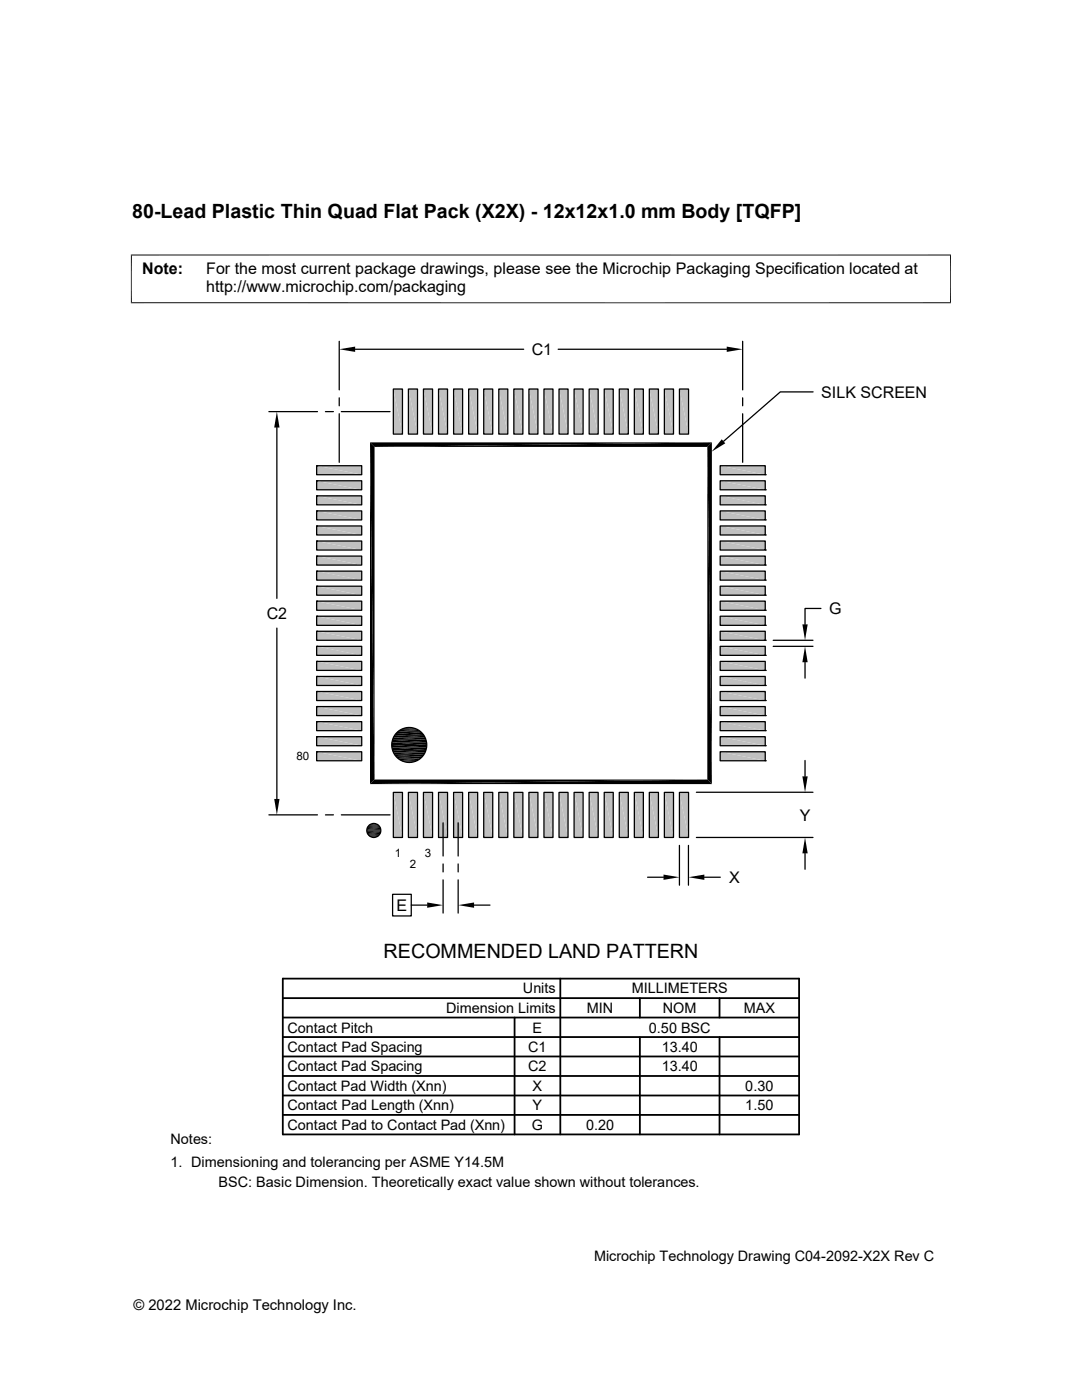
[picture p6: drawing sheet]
<svg xmlns="http://www.w3.org/2000/svg" width="216mm" height="279mm" viewBox="0 0 216 279" stroke-linecap="round" stroke-linejoin="round" font-family="sans-serif">
<g fill="#c0c0c0">
<path d="M135.6 77.6l1.8 9h-1.8z"/>
<path d="M135.6 77.6h1.8v9z"/>
<path d="M132.6 77.6l1.8 9h-1.8z"/>
<path d="M132.6 77.6h1.8v9z"/>
<path d="M129.6 77.6l1.8 9h-1.8z"/>
<path d="M129.6 77.6h1.8v9z"/>
<path d="M126.6 77.6l1.8 9h-1.8z"/>
<path d="M126.6 77.6h1.8v9z"/>
<path d="M123.6 77.6l1.8 9h-1.8z"/>
<path d="M123.6 77.6h1.8v9z"/>
<path d="M120.6 77.6l1.8 9h-1.8z"/>
<path d="M120.6 77.6h1.8v9z"/>
<path d="M117.6 77.6l1.8 9h-1.8z"/>
<path d="M117.6 77.6h1.8v9z"/>
<path d="M114.6 77.6l1.8 9h-1.8z"/>
<path d="M114.6 77.6h1.8v9z"/>
<path d="M111.5 77.6l1.8 9h-1.8z"/>
<path d="M111.5 77.6h1.8v9z"/>
<path d="M108.5 77.6l1.8 9h-1.8z"/>
<path d="M108.5 77.6h1.8v9z"/>
<path d="M105.5 77.6l1.8 9h-1.8z"/>
<path d="M105.5 77.6h1.8v9z"/>
<path d="M102.5 77.6l1.8 9h-1.8z"/>
<path d="M102.5 77.6h1.8v9z"/>
<path d="M99.5 77.6l1.8 9h-1.8z"/>
<path d="M99.5 77.6h1.8v9z"/>
<path d="M96.5 77.6l1.8 9h-1.8z"/>
<path d="M96.5 77.6h1.8v9z"/>
<path d="M93.5 77.6l1.8 9h-1.8z"/>
<path d="M93.5 77.6h1.8v9z"/>
<path d="M90.5 77.6l1.8 9h-1.8z"/>
<path d="M90.5 77.6h1.8v9z"/>
<path d="M87.5 77.6l1.8 9h-1.8z"/>
<path d="M87.5 77.6h1.8v9z"/>
<path d="M84.5 77.6l1.8 9h-1.8z"/>
<path d="M84.5 77.6h1.8v9z"/>
<path d="M81.5 77.6l1.8 9h-1.8z"/>
<path d="M81.5 77.6h1.8v9z"/>
<path d="M78.5 77.6l1.8 9h-1.8z"/>
<path d="M78.5 77.6h1.8v9z"/>
<path d="M143.7 92.9l9 1.8h-9z"/>
<path d="M143.7 92.9h9v1.8z"/>
<path d="M63.2 92.9l9 1.8h-9z"/>
<path d="M63.2 92.9h9v1.8z"/>
<path d="M143.7 95.9l9 1.8h-9z"/>
<path d="M143.7 95.9h9v1.8z"/>
<path d="M63.2 95.9l9 1.8h-9z"/>
<path d="M63.2 95.9h9v1.8z"/>
<path d="M143.7 99l9 1.8h-9z"/>
<path d="M143.7 99h9v1.8z"/>
<path d="M63.2 99l9 1.8h-9z"/>
<path d="M63.2 99h9v1.8z"/>
<path d="M143.7 102l9 1.8h-9z"/>
<path d="M143.7 102h9v1.8z"/>
<path d="M63.2 102l9 1.8h-9z"/>
<path d="M63.2 102h9v1.8z"/>
<path d="M143.7 105l9 1.8h-9z"/>
<path d="M143.7 105h9v1.8z"/>
<path d="M63.2 105l9 1.8h-9z"/>
<path d="M63.2 105h9v1.8z"/>
<path d="M143.7 108l9 1.8h-9z"/>
<path d="M143.7 108h9v1.8z"/>
<path d="M63.2 108l9 1.8h-9z"/>
<path d="M63.2 108h9v1.8z"/>
<path d="M143.7 111l9 1.8h-9z"/>
<path d="M143.7 111h9v1.8z"/>
<path d="M63.2 111l9 1.8h-9z"/>
<path d="M63.2 111h9v1.8z"/>
<path d="M143.7 114l9 1.8h-9z"/>
<path d="M143.7 114h9v1.8z"/>
<path d="M63.2 114l9 1.8h-9z"/>
<path d="M63.2 114h9v1.8z"/>
<path d="M143.7 117l9 1.8h-9z"/>
<path d="M143.7 117h9v1.8z"/>
<path d="M63.2 117l9 1.8h-9z"/>
<path d="M63.2 117h9v1.8z"/>
<path d="M143.7 120l9 1.8h-9z"/>
<path d="M143.7 120h9v1.8z"/>
<path d="M63.2 120l9 1.8h-9z"/>
<path d="M63.2 120h9v1.8z"/>
<path d="M143.7 123l9 1.8h-9z"/>
<path d="M143.7 123h9v1.8z"/>
<path d="M63.2 123l9 1.8h-9z"/>
<path d="M63.2 123h9v1.8z"/>
<path d="M143.7 126l9 1.8h-9z"/>
<path d="M143.7 126h9v1.8z"/>
<path d="M63.2 126l9 1.8h-9z"/>
<path d="M63.2 126h9v1.8z"/>
<path d="M143.7 129l9 1.8h-9z"/>
<path d="M143.7 129h9v1.8z"/>
<path d="M63.2 129l9 1.8h-9z"/>
<path d="M63.2 129h9v1.8z"/>
<path d="M143.7 132l9 1.8h-9z"/>
<path d="M143.7 132h9v1.8z"/>
<path d="M63.2 132l9 1.8h-9z"/>
<path d="M63.2 132h9v1.8z"/>
<path d="M143.7 135l9 1.8h-9z"/>
<path d="M143.7 135h9v1.8z"/>
<path d="M63.2 135l9 1.8h-9z"/>
<path d="M63.2 135h9v1.8z"/>
<path d="M143.7 138l9 1.8h-9z"/>
<path d="M143.7 138h9v1.8z"/>
<path d="M63.2 138l9 1.8h-9z"/>
<path d="M63.2 138h9v1.8z"/>
<path d="M143.7 141l9 1.8h-9z"/>
<path d="M143.7 141h9v1.8z"/>
<path d="M63.2 141l9 1.8h-9z"/>
<path d="M63.2 141h9v1.8z"/>
<path d="M143.7 144l9 1.8h-9z"/>
<path d="M143.7 144h9v1.8z"/>
<path d="M63.2 144l9 1.8h-9z"/>
<path d="M63.2 144h9v1.8z"/>
<path d="M143.7 147l9 1.8h-9z"/>
<path d="M143.7 147h9v1.8z"/>
<path d="M63.2 147l9 1.8h-9z"/>
<path d="M63.2 147h9v1.8z"/>
<path d="M143.7 150l9 1.8h-9z"/>
<path d="M143.7 150h9v1.8z"/>
<path d="M63.2 150l9 1.8h-9z"/>
<path d="M63.2 150h9v1.8z"/>
<path d="M135.6 158.1l1.8 9h-1.8z"/>
<path d="M135.6 158.1h1.8v9z"/>
<path d="M132.6 158.1l1.8 9h-1.8z"/>
<path d="M132.6 158.1h1.8v9z"/>
<path d="M129.6 158.1l1.8 9h-1.8z"/>
<path d="M129.6 158.1h1.8v9z"/>
<path d="M126.6 158.1l1.8 9h-1.8z"/>
<path d="M126.6 158.1h1.8v9z"/>
<path d="M123.6 158.1l1.8 9h-1.8z"/>
<path d="M123.6 158.1h1.8v9z"/>
<path d="M120.6 158.1l1.8 9h-1.8z"/>
<path d="M120.6 158.1h1.8v9z"/>
<path d="M117.6 158.1l1.8 9h-1.8z"/>
<path d="M117.6 158.1h1.8v9z"/>
<path d="M114.6 158.1l1.8 9h-1.8z"/>
<path d="M114.6 158.1h1.8v9z"/>
<path d="M111.5 158.1l1.8 9h-1.8z"/>
<path d="M111.5 158.1h1.8v9z"/>
<path d="M108.5 158.1l1.8 9h-1.8z"/>
<path d="M108.5 158.1h1.8v9z"/>
<path d="M105.5 158.1l1.8 9h-1.8z"/>
<path d="M105.5 158.1h1.8v9z"/>
<path d="M102.5 158.1l1.8 9h-1.8z"/>
<path d="M102.5 158.1h1.8v9z"/>
<path d="M99.5 158.1l1.8 9h-1.8z"/>
<path d="M99.5 158.1h1.8v9z"/>
<path d="M96.5 158.1l1.8 9h-1.8z"/>
<path d="M96.5 158.1h1.8v9z"/>
<path d="M93.5 158.1l1.8 9h-1.8z"/>
<path d="M93.5 158.1h1.8v9z"/>
<path d="M90.5 158.1l1.8 9h-1.8z"/>
<path d="M90.5 158.1h1.8v9z"/>
<path d="M87.5 158.1l1.8 9h-1.8z"/>
<path d="M87.5 158.1h1.8v9z"/>
<path d="M84.5 158.1l1.8 9h-1.8z"/>
<path d="M84.5 158.1h1.8v9z"/>
<path d="M81.5 158.1l1.8 9h-1.8z"/>
<path d="M81.5 158.1h1.8v9z"/>
<path d="M78.5 158.1l1.8 9h-1.8z"/>
<path d="M78.5 158.1h1.8v9z"/>
</g>
<g fill="none" stroke="#000" stroke-width=".25">
<path d="M67.7 68.1v9.7M67.7 79.4v1.6M70.9 69.7h33.6M78.5 77.6h1.8v9h-1.8zM81.5 77.6h1.8v9h-1.8zM84.5 77.6h1.8v9h-1.8zM87.5 77.6h1.8v9h-1.8zM90.5 77.6h1.8v9h-1.8zM93.5 77.6h1.8v9h-1.8zM96.5 77.6h1.8v9h-1.8zM99.5 77.6h1.8v9h-1.8zM102.5 77.6h1.8v9h-1.8z"/>
<path d="M105.5 77.6h1.8v9h-1.8zM108.5 77.6h1.8v9h-1.8zM111.4 69.7h33.6M111.5 77.6h1.8v9h-1.8zM114.6 77.6h1.8v9h-1.8zM117.6 77.6h1.8v9h-1.8zM120.6 77.6h1.8v9h-1.8zM123.6 77.6h1.8v9h-1.8zM126.6 77.6h1.8v9h-1.8zM129.6 77.6h1.8v9h-1.8zM132.6 77.6h1.8v9h-1.8zM135.6 77.6h1.8v9h-1.8z"/>
<path d="M148.2 68.1v9.7M148.2 79.4v1.6M162.2 78.2h-6.5l-11.3 9.9M53.7 82.1h9.7M55.2 85.3v34.1M63.2 92.9h9v1.8h-9zM63.2 92.9h.1M63.2 95.9h9v1.8h-9zM63.2 95.9h.1M63.2 99h9v1.8h-9zM63.2 99h.1M64.9 82.1h1.6"/>
<path d="M67.7 82.6v9.7M68.1 82.1h9.7M143.7 99h9v1.8h-9zM143.7 95.9h9v1.8h-9zM143.7 92.9h9v1.8h-9zM148.2 82.6v9.7M152.7 97.7h.1M152.7 94.7h.1M63.2 102h9v1.8h-9zM63.2 102h.1M63.2 105h9v1.8h-9zM63.2 105h.1"/>
<path d="M63.2 108h9v1.8h-9zM63.2 108h.1M63.2 111h9v1.8h-9zM63.2 111h.1M63.2 114h9v1.8h-9zM63.2 114h.1M63.2 117h9v1.8h-9zM63.2 117h.1M63.2 120h9v1.8h-9zM63.2 120h.1M143.7 120h9v1.8h-9zM143.7 117h9v1.8h-9z"/>
<path d="M143.7 114h9v1.8h-9zM143.7 111h9v1.8h-9zM143.7 108h9v1.8h-9zM143.7 105h9v1.8h-9zM143.7 102h9v1.8h-9zM152.7 118.8h.1M152.7 115.8h.1M152.7 112.8h.1M152.7 109.8h.1M152.7 106.8h.1M152.7 103.8h.1M152.7 100.8h.1"/>
<path d="M55.2 125.3v34.1M63.2 123h9v1.8h-9zM63.2 123h.1M63.2 126h9v1.8h-9zM63.2 126h.1M63.2 129h9v1.8h-9zM63.2 129h.1M63.2 132h9v1.8h-9zM63.2 132h.1M63.2 135h9v1.8h-9zM63.2 135h.1M63.2 138h9v1.8h-9z"/>
<path d="M63.2 138h.1M143.7 138h9v1.8h-9zM143.7 135h9v1.8h-9zM143.7 132h9v1.8h-9zM143.7 129h9v1.8h-9zM143.7 126h9v1.8h-9zM143.7 123h9v1.8h-9zM152.7 139.8h.1M152.7 136.8h.1M152.7 133.8h.1M152.7 130.8h.1M152.7 127.8h.1"/>
<path d="M152.7 124.8h.1M152.7 121.8h.1M154.3 129h7.9M154.3 127.8h7.9M160.6 132.2v3.1M163.8 121.4h-3.2v3.2M63.2 141h9v1.8h-9zM63.2 141h.1M63.2 144h9v1.8h-9zM63.2 144h.1M63.2 147h9v1.8h-9zM63.2 147h.1"/>
<path d="M63.2 150h9v1.8h-9zM63.2 150h.1M78.5 158.1h1.8v9h-1.8zM81.5 158.1h1.8v9h-1.8zM84.5 158.1h1.8v9h-1.8zM87.5 158.1h1.8v9h-1.8zM90.5 158.1h1.8v9h-1.8zM93.5 158.1h1.8v9h-1.8zM96.5 158.1h1.8v9h-1.8zM99.5 158.1h1.8v9h-1.8zM102.5 158.1h1.8v9h-1.8zM105.5 158.1h1.8v9h-1.8z"/>
<path d="M108.5 158.1h1.8v9h-1.8zM111.5 158.1h1.8v9h-1.8zM114.6 158.1h1.8v9h-1.8zM117.6 158.1h1.8v9h-1.8zM120.6 158.1h1.8v9h-1.8zM123.6 158.1h1.8v9h-1.8zM126.6 158.1h1.8v9h-1.8zM129.6 158.1h1.8v9h-1.8zM132.6 158.1h1.8v9h-1.8zM135.6 158.1h1.8v9h-1.8zM139 158.1h23.2M143.7 150h9v1.8h-9z"/>
<path d="M143.7 147h9v1.8h-9zM143.7 144h9v1.8h-9zM143.7 141h9v1.8h-9zM152.7 151.8h.1M152.7 148.8h.1M152.7 145.8h.1M152.7 142.8h.1M160.6 151.8v3.1M53.7 162.6h9.7M64.9 162.6h1.6M68.1 162.6h9.7M73.2 165.6h2.8"/>
<path d="M73.2 165.4h2.8M78.3 178.5h3.8v4.3h-3.8zM88.4 164.2v6.6M88.4 172.4v1.6M88.4 175.6v6.6M91.4 164.2v6.6M91.4 172.4v1.6M91.4 175.6v6.6M129.2 175.1h3.2M135.6 168.7v8M137.4 168.7v8M139 167.1h23.2"/>
<path d="M140.5 175.1h3.2M160.6 170.3v3.2M82.1 180.6h3.1M94.6 180.6h3.2"/>
<circle cx="81.7" cy="148.7" r="3.5"/>
<circle cx="74.6" cy="165.7" r="1.4"/>
</g>
<g fill="#000">
<path d="M67.7 69.7l3.2-.5v1zM145 69.2l3.2 .5-3.2 .5zM55.2 82.1l.6 3.2h-1.1zM73.8 88.3l.9 67.3-.9 .9zM73.8 88.3l.9 .9v66.4zM74.7 89.2l67.3-.9-.9 .9zM73.8 88.3h68.2l-67.3 .9zM144 87.7l.7 .8-2.7 1.6zM160.6 129l.6 3.2h-1.1zM160.1 124.6h1.1l-.6 3.2zM54.7 159.4h1.1l-.6 3.2zM73.8 156.5l67.3-.9 .9 .9z"/>
<path d="M73.8 156.5l.9-.9h66.4zM78.1 148.7l7 .5h-6.9zM78.1 148.7h7.1l-.1 .5zM78.2 148.1l7 .6h-7.1zM78.2 148.1h6.9l.1 .6zM78.2 149.2l6.8 .5h-6.7zM78.2 149.2h6.9l-.1 .5zM78.3 147.6l6.8 .5h-6.9zM78.3 147.6h6.7l.1 .5zM78.3 149.7l6.5 .5h-6.3zM78.3 149.7h6.7l-.2 .5zM78.5 147.2l6.5 .4h-6.7z"/>
<path d="M78.5 147.2h6.3l.2 .4zM78.5 150.2l6 .4h-5.7zM78.5 150.2h6.3l-.3 .4zM80.9 152.1h1zM80.9 152.1h1.5zM80.9 145.3h1.5zM81.4 145.2l1 .1zM141.1 89.2l.9 67.3-.9-.9zM142 88.3v68.2l-.9-67.3zM160.1 154.9h1.1l-.6 3.2zM73.6 166.7l1.8 .2h-1.7zM73.7 164.6h1.7l.2 .2z"/>
<path d="M73.7 166.9l1.5 .1h-1.2zM73.7 166.9h1.7l-.2 .1zM73.7 164.6l.3-.1 1.4 .1zM74 164.5h1.2l.2 .1zM74 167l1 .1zM74 167h1.2zM74 164.5h1.2zM74.2 164.4l1 .1zM74.2 167.1h.5zM74.2 167.1h.8zM74.2 164.4h.8zM74.4 164.4h.6z"/>
<path d="M132.4 174.5l3.2 .6-3.2 .5zM137.4 175.1l3.1-.6v1.1zM160.6 167.1l.6 3.2h-1.1zM85.2 180.1l3.2 .5-3.2 .6zM91.4 180.6l3.2-.5v1.1z"/>
</g>
<path d="M26.1 50.9h163.7M26.2 50.8v9.7M189.7 50.8v9.7M26.1 60.4h163.7M80.4 145.3h2.5M80.4 152h2.5M73.6 164.7h2M73.6 166.8h2" fill="none" stroke="#000" stroke-width=".2"/>
<path d="M79.9 151.8h3.5M79.9 145.5h3.5M73.2 166.1h2.8M73.3 166.4h2.6" fill="none" stroke="#000" stroke-width=".23"/>
<path d="M79.5 145.8h4.3M73.2 165.9h2.8" fill="none" stroke="#000" stroke-width=".28"/>
<g fill="none" stroke="#000" stroke-width=".36">
<path d="M79.1 151.2h5.1M79.1 146.1h5.1M56.4 199.2h103M56.4 195.3h103v31.1h-103zM111.8 195.3v31.1M127.7 199.2v3.9M143.6 199.2v3.9M56.4 214.7h103M56.4 203.1h103M56.4 218.6h103M56.4 207h103M56.4 210.8h103"/>
<path d="M102.7 203.1v23.3M127.7 207v19.4M143.6 207v19.4M56.4 222.5h103"/>
</g>
<path d="M78.8 146.5h5.7" fill="none" stroke="#000" stroke-width=".42"/>
<path d="M78.5 146.9h6.3" fill="none" stroke="#000" stroke-width=".44"/>
<path d="M78.8 150.8h5.7" fill="none" stroke="#000" stroke-width=".4"/>
<path d="M79.5 151.6h4.3" fill="none" stroke="#000" stroke-width=".3"/>
<path d="M73.3 165.1h2.6M73.4 164.9h2.4M73.4 166.6h2.4" fill="none" stroke="#000" stroke-width=".21"/>
<g font-size="3.9">
<text x="26.4" y="43.5">80-Lead Plastic Thin Quad Flat Pack (X2X) - 12x12x1.0 mm Body [TQFP]</text>
<text x="76.5" y="191.2">RECOMMENDED LAND PATTERN</text>
</g>
<g font-size="3.2">
<text x="28.4" y="54.7">Note:</text>
<text x="41.1" y="58.3">http://www.microchip.com/packaging</text>
<text x="41.1" y="54.7">For the most current package drawings, please see the Microchip Packaging Specification located at</text>
<text x="106.1" y="70.8">C1</text>
<text x="163.9" y="79.3">SILK SCREEN</text>
<text x="53.2" y="123.5">C2</text>
<text x="165.4" y="122.6">G</text>
<text x="159.6" y="163.8">Y</text>
<text x="145.5" y="176.2">X</text>
<text x="79.1" y="181.8">E</text>
</g>
<g font-size="2.9">
<text x="89" y="202.2">Dimension Limits</text>
<text x="104.3" y="198.3">Units</text>
<text x="117.1" y="202.2">MIN</text>
<text x="126" y="198.3">MILLIMETERS</text>
<text x="132.3" y="202.2">NOM</text>
<text x="148.4" y="202.2">MAX</text>
<text x="57.3" y="206.1">Contact Pitch</text>
<text x="57.3" y="209.9">Contact Pad Spacing</text>
<text x="105.4" y="209.9">C1</text>
<text x="106.3" y="206.1">E</text>
<text x="129.5" y="206.1">0.50 BSC</text>
<text x="132" y="209.9">13.40</text>
<text x="57.3" y="213.8">Contact Pad Spacing</text>
<text x="105.4" y="213.8">C2</text>
<text x="132" y="213.8">13.40</text>
<text x="57.3" y="221.6">Contact Pad Length (Xnn)</text>
<text x="57.3" y="217.7">Contact Pad Width (Xnn)</text>
<text x="106.3" y="221.6">Y</text>
<text x="106.3" y="217.7">X</text>
<text x="148.7" y="221.6">1.50</text>
<text x="148.7" y="217.7">0.30</text>
<text x="57.3" y="225.5">Contact Pad to Contact Pad (Xnn)</text>
<text x="106.1" y="225.5">G</text>
<text x="116.9" y="225.5">0.20</text>
<text x="34" y="228.3">Notes:</text>
<text x="34" y="232.9">1. Dimensioning and tolerancing per ASME Y14.5M</text>
<text x="43.6" y="237">BSC: Basic Dimension. Theoretically exact value shown without tolerances.</text>
<text x="118.5" y="251.7">Microchip Technology Drawing C04-2092-X2X Rev C</text>
<text x="26.6" y="261.3">© 2022 Microchip Technology Inc.</text>
</g>
<g font-size="2.3">
<text x="59.1" y="151.7">80</text>
<text x="78.8" y="171">1</text>
<text x="81.8" y="173.2">2</text>
<text x="84.8" y="171">3</text>
</g>
</svg>
